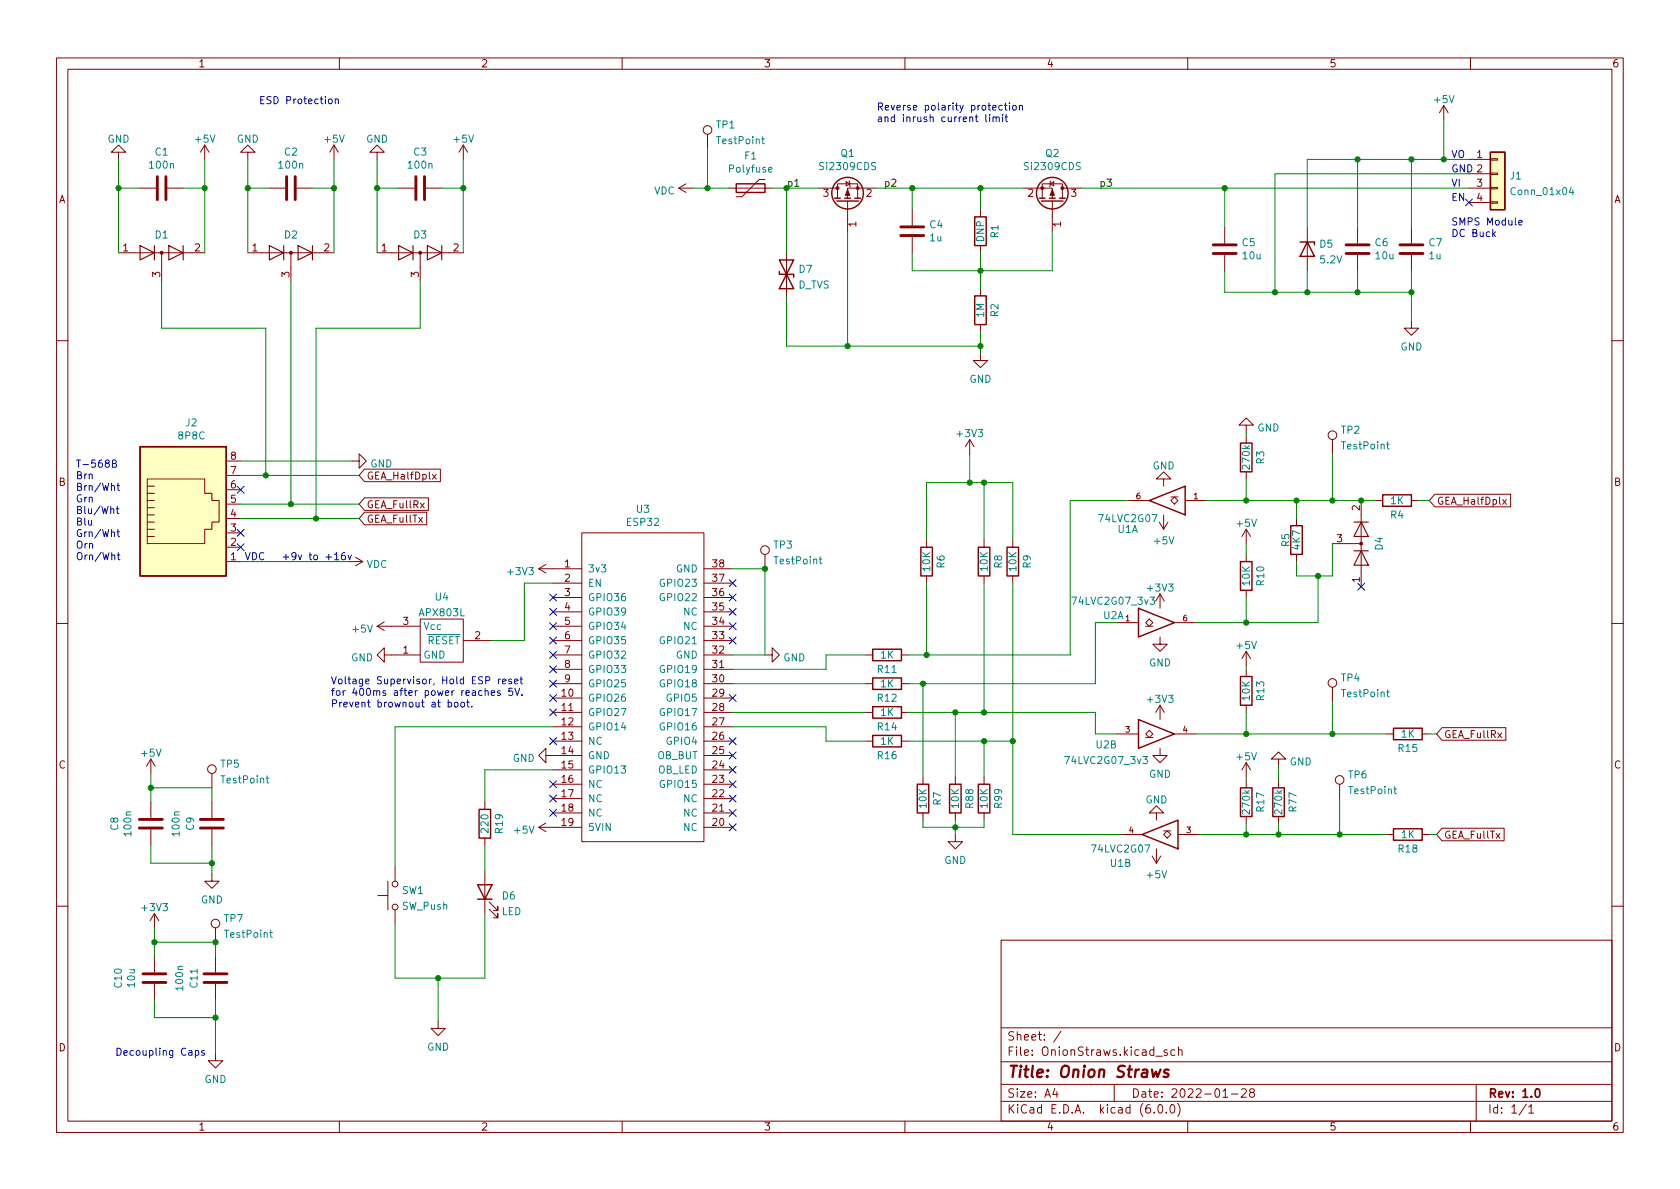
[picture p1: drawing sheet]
<svg xmlns="http://www.w3.org/2000/svg" width="297mm" height="210mm" viewBox="0 0 297 210" stroke-linecap="round" stroke-linejoin="round" font-family="sans-serif">
<g fill="none" stroke="#840000" stroke-width=".18">
<path d="M10 10.2h277v190.1h-277zM12 12.2h273v186.1h-273zM60 10.2v2M110 10.2v2M160 10.2v2M210 10.2v2M255.3 18.7l-.8 1.2M255.3 18.7v2.5M255.3 18.7l.7 1.2M260 10.2v2M21 26.9h1.2l-1.2-1.3-1.3 1.3h1.3v1.3M24.8 33.3h2.8"/>
<path d="M29.6 33.3h2.8M36.2 25.6l-.8 1.3M36.2 25.6v2.6M36.2 25.6l.8 1.3M43.8 26.9h1.3l-1.3-1.3-1.3 1.3h1.3v1.3M47.6 33.3h2.8M52.5 33.3h2.7M59.1 25.6l-.8 1.3M59.1 25.6v2.6M59.1 25.6l.7 1.3M66.7 26.9h1.2l-1.2-1.3-1.3 1.3h1.3v1.3M70.5 33.3h2.8"/>
<path d="M75.3 33.3h2.8M81.9 25.6l-.7 1.3M81.9 25.6v2.6M81.9 25.6l.8 1.3M120 33.3h2.6M120 33.3l1.3 .7M121.3 32.5l-1.3 .8M125.1 23.7v2.6M128.9 33.3h7.6M135.3 31.7h-1.1l-3 3.1h-1M144.8 33.3h3.3M148.1 35v-2.5h3.5v2.5"/>
<path d="M149.6 32.1l.6 .4-.6 .4zM149.9 35.6v5.3M150.1 32l.1 .1v.8l.2 .1M154.9 33.3h-5v1.7M161.3 37.1v2.8M173.4 37.1v1.2M181 33.3h5.1v1.7M184.3 35v-2.5h3.5v2.5M185.7 32.5l.6-.4v.8zM185.8 32l-.1 .1v.8l-.2 .1M186.1 35.6v5.3M187.8 33.3h3.3"/>
<path d="M259.7 33.3h3.8M259.7 28.2h3.8M259.7 30.7h3.8M259.7 35.8h3.8M263.5 35.7h1.3v.2h-1.3zM263.5 33.1h1.3v.3h-1.3zM263.5 30.6h1.3v.3h-1.3zM263.5 28.1h1.3v.2h-1.3zM21 44.7h15.2M28.6 44.7v5.1M43.8 44.7h15.3M51.4 44.7v5.1"/>
<path d="M66.7 44.7h15.2M74.3 44.7v5.1M139.1 44.7v7.6M161.3 41.9v2.8M173.4 43.4v1.3M173.4 51v1.3M173.4 57.4v1.3M216.5 40.3v2.7M216.5 45.1v2.8M231.1 40.3v7.6M240 40.3v2.7M240 45.1v2.8"/>
<path d="M249.6 56.8v1.2h1.2l-1.2 1.3-1.3-1.3h1.3M249.6 40.3v2.7M249.6 45.1v2.8M10 60.2h2M171.4 77.7l-.7 1.3M171.4 77.7v2.6M171.4 77.7l.8 1.3M173.4 62.5v1.2h1.2l-1.2 1.3-1.3-1.3h1.3M220.3 75.2h1.3l-1.3-1.3-1.2 1.3h1.2v1.2M220.3 77.1v1.3M235.6 77.7v2.6M285 60.2h2"/>
<path d="M26 94.9h1.3M26 93.6h1.3M26 92.3h1.3M26 91.1h1.3M26 89.8h1.3M26 88.5h1.3M26 84.7h10.2v2.5h1.3v1.3h1.2v3.8h-1.2v1.3h-1.3v2.5h-10.2zM26 87.2h1.3M26 86h1.3M40 99.3h2.5M40 96.8h2.5M40 94.2h2.5"/>
<path d="M40 91.7h2.5M40 89.1h2.5M40 86.6h2.5M40 84.1h2.5M40 81.5h2.5M61.6 99.3h2.5M62.2 81.5h1.3v-1.2l1.3 1.2-1.3 1.3v-1.3M62.9 98.5l1.2 .8M64.1 99.3l-1.2 .8M64.5 90.6h10.9v2.2h-10.9l-1-1.1zM64.5 83h13.4v2.2h-13.4l-1-1.1zM64.5 88h11.2v2.3h-11.2l-1-1.2z"/>
<path d="M76.5 83.9l.6 .8M77.1 83.9l-.6 .8M96.5 99.8l-1.3 .8M102.9 94.2h21.6v54.6h-21.6zM135.3 98v2.6M163.8 95.5v1.3M174 95.5v1.3M179.1 95.5v1.3M199.4 88.5h3.8M205 92.3l.7 1.3M205.7 84.7h1.3l-1.3-1.3-1.2 1.3h1.2v1.3M205.7 91.1v2.5"/>
<path d="M206.5 92.3l-.8 1.3M207 88.5l.6-.6 .7 .6-.7 .6zM207 87.9h1.3M209.5 88.5h3.9M220.3 83.4v1.3M220.3 93.6v2.5M220.3 98v1.3M220.3 93.6l-.7 1.3M220.3 93.6l.8 1.3M229.2 91.7v1.3M229.2 98v1.3M235.6 96.1h5.1"/>
<path d="M240.7 88.5v15.3M243.2 88.5h1.3M249.6 88.5h1.2M253.7 87.4h13.4v2.2h-13.4l-1-1.1zM265.7 88.3l.7 .9M266.4 88.3l-.7 .9M10 110.2h2M66.7 110.7h7.6M66.7 110.7l1.2 .8M67.9 115.8v-1.3l-1.2 1.3 1.2 1.3v-1.3h6.4M67.9 110l-1.2 .7M74.3 109.5h7.6v7.6h-7.6z"/>
<path d="M81.9 113.3h5.1M95.2 100.6h7.7M95.2 100.6l1.3 .7M97.8 110.7h5.1M97.8 115.8h5.1M97.8 103.1h5.1M97.8 105.7h5.1M97.8 118.4h5.1M97.8 113.3h5.1M97.8 108.2h5.1M124.5 110.7h5M124.5 115.8h5"/>
<path d="M124.5 100.6h5M124.5 103.1h5M124.5 105.7h5M124.5 118.4h5M124.5 113.3h5M124.5 108.2h5M135.3 115.8h1.2v-1.3l1.3 1.3-1.3 1.3v-1.3M153 115.8h1.3M159.4 115.8h1.3M163.8 101.8v1.3M174 101.8v1.3M179.1 101.8v1.3"/>
<path d="M197.5 110.1h3.8M202.6 110.1l.6-.6 .6 .6-.6 .6zM202.6 110.7h1.2M205.1 112.6v1.3h1.3l-1.3 1.3-1.3-1.3h1.3M205.1 105l-.8 1.3M205.1 105v2.6M205.1 105l.8 1.3M207.6 110.1h3.9M220.3 115.2l-.7 1.3M220.3 104.4v1.3M220.3 115.2v2.5M220.3 118.4v1.2"/>
<path d="M220.3 115.2l.8 1.3M285 110.2h2M26.7 134.2l-.8 1.3M26.7 134.2v2.6M26.7 134.2l.7 1.3M37.5 136.8v2.5M96.5 133.6v-1.3l-1.3 1.3 1.3 1.3v-1.3h6.4M97.8 126h5.1M97.8 131.1h5.1M97.8 120.9h5.1M97.8 123.4h5.1M97.8 128.5h5.1"/>
<path d="M97.8 136.1h5.1M97.8 138.7h5.1M124.5 126h5M124.5 131.1h5M124.5 120.9h5M124.5 123.4h5M124.5 128.5h5M124.5 133.6h5M124.5 136.1h5M124.5 138.7h5M153 126h1.3M153 131.1h1.3"/>
<path d="M153 120.9h1.3M159.4 126h1.3M159.4 131.1h1.3M159.4 120.9h1.3M163.2 137.4v1.3M168.9 137.4v1.3M174 137.4v1.3M197.5 129.8h3.8M202.6 129.8l.6-.6 .6 .6-.6 .6zM202.6 130.4h1.2M205.1 132.3v1.3h1.3l-1.3 1.3-1.3-1.3h1.3M205.1 124.7v2.5"/>
<path d="M205.1 124.7l-.8 1.3M205.1 124.7l.8 1.3M207.6 129.8h3.9M220.3 124.7v1.3M220.3 134.9v2.5M220.3 138v1.3M220.3 134.9l-.7 1.2M220.3 134.9l.8 1.2M226.1 134.2h1.2l-1.2-1.2-1.3 1.2h1.3v1.3M226.1 138v1.3M235.6 121.5v2.6M236.9 138.7v2.5"/>
<path d="M245.1 129.8h1.3M251.5 129.8h1.2M255 128.7h11.2v2.2h-11.2l-1-1.1zM26.7 141.9v2.7M26.7 146.7v2.8M37.5 154.6v1.2h1.2l-1.2 1.3-1.3-1.3h1.3M37.5 141.9v2.7M37.5 146.7v2.8M66.8 158.4h1.8M68.6 155.8v5.1M69.8 153.3v2.5M85.7 141.9v1.2"/>
<path d="M85.7 148.2v1.3M85.7 153.9v7.6M86.5 159.5l1.5 1.5v-.7v.7h-.8M95.2 146.3h7.7M95.2 146.3l1.3 .8M96.5 145.5l-1.3 .8M97.8 141.2h5.1M97.8 143.8h5.1M124.5 141.2h5M124.5 143.8h5M124.5 146.3h5M163.2 143.8v1.2"/>
<path d="M168.9 147.6v1.2h1.3l-1.3 1.3-1.3-1.3h1.3M168.9 143.8v1.2M174 143.8v1.2M198.1 147.6h3.8M203.7 151.4l.8 1.2M204.5 143.8h1.2l-1.2-1.3-1.3 1.3h1.3v1.2M204.5 150.1v2.5M205.2 151.4l-.7 1.2M205.7 147.6l.7-.7 .6 .7-.6 .6zM205.7 146.9h1.3M208.3 147.6h3.8M220.3 144.4v1.3"/>
<path d="M226.1 144.4v1.3M245.1 147.6h1.3M251.5 147.6h1.2M255 146.5h10.9v2.2h-10.9l-1-1.1zM10 160.2h2M27.3 161.5l-.8 1.3M27.3 161.5v2.6M27.3 169.2v2.8M27.3 174v2.8M27.3 161.5l.8 1.3M38.1 164.1v2.5M38.1 169.2v2.8"/>
<path d="M38.1 174v2.8M69.8 160.9v2.5M86.5 160.8l1.5 1.5v-.8v.8h-.8M177 166.3h108v32h-108zM285 160.2h2M38.1 186.3v1.3h1.3l-1.3 1.2-1.3-1.2h1.3M60 198.3v2M77.5 180.6v1.3h1.2l-1.2 1.2-1.3-1.2h1.3M110 198.3v2M160 198.3v2M177 194.8h108M177 191.8h108"/>
<path d="M177 187.8h108M177 181.8h108M186.5 192.5l-.4 1h1M186.9 193v1M187.6 182.4l-1.3 1.9M197 191.8v3M204.1 196.7v.1M204.4 186.8h1.1M204.9 195.4l.2-.1a.81 .81 0 0 1 .6 .7 .81 .81 0 0 1-.3 .8h-.2a.81 .81 0 0 1-.6-.6 .81 .81 0 0 1 .3-.8zM206.2 196.7v.1M206.4 185.7l-.4-.1-.2 .2 .1 .3 .5 .1v.4h-.6M207.1 195.4l.1-.1a.81 .81 0 0 1 .6 .7 .81 .81 0 0 1-.3 .8h-.1a.81 .81 0 0 1-.6-.6 .81 .81 0 0 1 .3-.8z"/>
<path d="M207.7 185.7l-.4-.1-.3 .3v.4l.1 .3h.6M208.2 195.1a1.72 1.72 0 0 1 0 2.3M208.4 185.8l.2-.2 .3 .1 .1 .9M208.4 185.1v1.5M210 198.3v2M216.2 194h.9M217.7 193.5h1.2M219.5 192.7l.6-.2 .2 .2 .1 .3-1 1h1M221.2 193.2l-.3-.3 .1-.2 .2-.2 .4 .1 .2 .2-.1 .2-.6 .2-.2 .3 .1 .4 .2 .1h.4l.2-.3-.1-.4-.2-.1M260 198.3v2M261 191.8v6.5M269.9 195.3l-1.3 1.9"/>
<path d="M270.3 195.8l.4-.5v1.5M270.3 196.8h.9"/>
<circle cx="125.1" cy="23" r=".76"/>
<circle cx="235.6" cy="77" r=".76"/>
<circle cx="135.3" cy="97.3" r=".76"/>
<circle cx="37.5" cy="136" r=".76"/>
<circle cx="235.6" cy="120.8" r=".76"/>
<circle cx="236.9" cy="137.9" r=".76"/>
<circle cx="69.9" cy="156.3" r=".51"/>
<circle cx="38.1" cy="163.3" r=".76"/>
<circle cx="69.9" cy="160.4" r=".51"/>
</g>
<path d="M271.6 192.6l.2-.1a.82 .82 0 0 1 .6 .7 .82 .82 0 0 1-.3 .8h-.2a.81 .81 0 0 1-.6-.6 .81 .81 0 0 1 .3-.8z" fill="none" stroke="#840000" stroke-width=".3"/>
<path d="M203.7 189.1l.2 1.4 .5-1 .3 1 .5-1.4M206.6 189.2a.49 .49 0 0 0-.8 .3l.1 .2 .5 .1 .2 .3-.1 .3-.2 .1-.6-.1" fill="none" stroke="#840000" stroke-width=".4"/>
<g fill="none" stroke="#840000" stroke-width=".25">
<path d="M130.2 32.5h5.1v1.5h-5.1zM147.6 35h1M148 35.6h3.8M149.4 35h1M151.1 35h1M172.3 38.3h2.1v5.1h-2.1zM183.8 35h1M184.1 35.6h3.9M185.5 35h1.1M187.3 35h1M263.5 26.9h2.6v10.2h-2.6zM137.8 48v.5h2.5v.5"/>
<path d="M137.8 46h2.5l-2.5 5h2.5zM172.3 52.3h2.1v5.1h-2.1zM229.9 42.8h2.5v.5M231.1 42.8l1.3 2.5h-2.5zM24.8 79h15.2v22.8h-15.2zM219.3 78.4h2.1v5h-2.1zM162.8 96.8h2v5h-2zM173 96.8h2v5h-2zM178.1 96.8h2v5h-2zM203.2 88.5l6.3-2.5v5.1zM219.3 99.3h2.1v5.1h-2.1zM228.2 93h2.1v5h-2.1z"/>
<path d="M244.5 87.5h5.1v2h-5.1zM154.3 114.8h5.1v2h-5.1zM154.3 119.9h5.1v2h-5.1zM201.3 107.6l6.3 2.5-6.3 2.5zM219.3 119.6h2.1v5.1h-2.1zM154.3 125h5.1v2h-5.1zM154.3 130h5.1v2.1h-5.1zM162.2 138.7h2v5.1h-2zM167.9 138.7h2v5.1h-2zM173 138.7h2v5.1h-2zM201.3 127.2l6.3 2.6-6.3 2.5zM219.3 139.3h2.1v5.1h-2.1z"/>
<path d="M225 139.3h2.1v5.1h-2.1zM246.4 128.8h5.1v2h-5.1zM84.5 156.5h2.5l-1.3 2.5zM84.5 159h2.5M84.7 143.1h2v5.1h-2zM201.9 147.6l6.4-2.6v5.1zM246.4 146.6h5.1v2h-5.1z"/>
<circle cx="149.9" cy="34.2" r="2.79"/>
<circle cx="186.1" cy="34.2" r="2.79"/>
</g>
<g fill="#840000" stroke="#840000" stroke-width=".18">
<path d="M149.9 33.5l.3 1h-.7z"/>
<path d="M186.1 33.5l.3 1h-.7z"/>
<circle cx="151.6" cy="33.3" r=".25"/>
<circle cx="148.1" cy="33.3" r=".25"/>
<circle cx="184.3" cy="33.3" r=".25"/>
<circle cx="187.8" cy="33.3" r=".25"/>
<circle cx="240.7" cy="96.1" r=".25"/>
<circle cx="51.4" cy="44.7" r=".25"/>
<circle cx="74.3" cy="44.7" r=".25"/>
<circle cx="28.6" cy="44.7" r=".25"/>
</g>
<g fill="none" stroke="#008484" stroke-width=".18">
<path d="M134.7 24.6h.5M134.9 24.2v1l.3 .2M135.9 30l.6-.1-.1-.2-.3-.1-.2 .2 .1 .6h.4M277.8 33.1l-.3 .9h.8M278.1 33.6v.8M245.2 78.6h.4M245.3 78.1v1.1l.3 .2M144.8 98.9h.5M145 98.4v1.1l.3 .2M203.4 105.6h.7l-.4 .5 .4 .1v.5l-.2 .2-.5-.2M47 137.6h.5M47.2 137.2v1.1l.3 .2"/>
<path d="M202.1 133.8h.8l-.5 .5 .4 .1v.5l-.2 .1-.5-.1M245.2 122.4h.4M245.3 121.9v1.1l.3 .2M246.4 139.5h.5M246.6 139.1v1.1l.3 .2M47.7 164.9h.5M47.9 164.5v1.1l.3 .2"/>
</g>
<g fill="#ffffc2" stroke="#ffffc2" stroke-width=".18">
<path d="M24.8 79h15.2v22.8h-15.2z"/>
<path d="M263.5 26.9h2.6v10.2h-2.6z"/>
</g>
<g fill="none" stroke="#840000" stroke-width=".2">
<path d="M24.8 43.4l2.5 1.3-2.5 1.3zM27.3 43.4v2.6M29.8 43.4l2.6 1.3-2.6 1.3zM32.4 43.4v2.6M47.6 43.4l2.6 1.3-2.6 1.3zM50.2 43.4v2.6M52.7 43.4l2.5 1.3-2.5 1.3zM55.2 43.4v2.6M70.5 43.4l2.5 1.3-2.5 1.3zM73 43.4v2.6M75.6 43.4l2.5 1.3-2.5 1.3zM78.1 43.4v2.6"/>
<path d="M239.4 97.4h2.5M239.4 92.3h2.5M240.7 97.4l1.2 2.5h-2.5zM240.7 92.3l1.2 2.6h-2.5z"/>
</g>
<g fill="none" stroke="#840000" stroke-width=".51">
<path d="M27.8 31.2v4.1M29.3 31.2v4.1M50.7 31.2v4.1M52.2 31.2v4.1M73.5 31.2v4.1M75.1 31.2v4.1M159.3 41.7h4M159.3 40.1h4M214.5 44.8h4.1M214.5 43.3h4.1M238 44.8h4.1M238 43.3h4.1"/>
<path d="M247.5 44.8h4.1M247.5 43.3h4.1M24.6 144.9h4.1M24.6 146.4h4.1M35.4 144.9h4.1M35.4 146.4h4.1M25.3 173.7h4M25.3 172.2h4M36.1 173.7h4M36.1 172.2h4"/>
</g>
<g fill="none" stroke="#0000c2" stroke-width=".18">
<path d="M58.2 17.6l.3-.1 .2 .2v.4l-.2 .2h-.3l-.1-.2zM59.3 17.6l.2-.1 .3 .1v.7M59.3 17.5v.8M177.2 18.7l-.4-.1-.2 .3 .1 .5h.5M177.6 18.6h.5M177.8 18.2v1.1l.3 .2M178.5 18.2v.1M178.5 18.6v.9M179.1 18.7l.3-.1 .3 .3v.3l-.3 .3-.3-.1-.1-.2zM180.2 18.7l.2-.1 .3 .1 .1 .8M180.2 18.6v.9M174.3 20.2v1.1l.2 .2"/>
<path d="M175 20.7v.8M175.6 20.8l.2-.1h.3v.8M175.6 20.7v.8M176.1 20.9l.2-.2h.3l.1 .8M177.3 20.2v.2M177.3 20.7v.8M177.7 20.7h.5M177.9 20.2v1.1l.3 .2M268.5 39.4l.6-.2v-.2l-.4-.1-.2 .2 .1 .6h.5M264.1 41.4l.3 .4M264.4 41l-.5 .5M19.6 90.1l.2-.1h.3v.8"/>
<path d="M19.9 82l.5-.1 .1-.2v-.2l-.6-.1v1.2h.5l.1-.1 .1-.3-.3-.2M20.5 90h.5M20.7 85.9h.5M20.7 94.1h.5M20.7 89.5v1.1l.3 .2M20.7 98.1h.5M20.8 85.4v1.1l.4 .2M20.8 93.6v1.1l.4 .2M20.9 97.7v1.1l.3 .2M57.6 98.5h1M59.2 98.1l.3-.4v1.3M59.2 99h.7"/>
<path d="M61 97.7l-.4 .1a.86 .86 0 0 0 0 1.2l.4-.1 .1-.5-.2-.2h-.3l-.2 .2M61.5 98.1l.3 .9 .3-.9M92.1 119.7v1.1l.3 .1M79.2 124.2h.4l.2 .2-.1 .6h-.5M79.2 123.8v1.2M80.4 124.2h.4l.2 .2v.4l-.2 .2h-.4l-.1-.2zM81.6 124.2h.3l.2 .2v.4l-.2 .2h-.3l-.1-.2zM82.5 124.2h.5M82.7 123.8v1l.3 .2M83.4 124.9v.1M85.8 122.3l.2-.2 .3 .1v.8M86.9 122.6l.6-.2-.1-.2-.4-.1-.1 .2v.6h.5"/>
<path d="M88.1 120.1v.8M88.4 122.2l-.3-.1-.2 .2 .1 .2 .4 .1v.3h-.5M88.5 120.1l-.4 .2M88.9 120.5l.6-.1-.1-.3h-.4l-.1 .2v.6h.5M90.4 120.1h-.3l-.2 .2 .1 .1 .4 .2v.3h-.5M90.6 121.7h-.6l-.1 .6 .2-.1 .4 .1 .2 .1-.1 .5-.2 .1-.5-.1M91 120.5l.6-.1-.1-.3h-.3l-.2 .2v.6h.5M91 121.7l.5 1.3 .4-1.3M91.9 120.1h.5M92.3 122.9v.1M34.5 185.8h.4l.3 .2-.2 .6h-.5M34.5 185.8v1.2"/>
<path d="M36.1 185.8h-.3l-.2 .2 .1 .1 .4 .2v.3h-.5"/>
</g>
<g fill="none" stroke="#008400" stroke-width=".18">
<path d="M21 33.3h3.8M21 28.2v16.5M32.4 33.3h3.8M36.2 28.2v16.5M43.8 33.3h3.8M43.8 28.2v16.5M55.2 33.3h3.9M59.1 28.2v16.5M66.7 33.3h3.8M66.7 28.2v16.5M78.1 33.3h3.8M81.9 28.2v16.5"/>
<path d="M122.6 33.3h6.3M125.1 26.3v7M136.5 33.3h8.3M139.1 33.3v11.4M154.9 33.3h26.1M161.3 33.3v3.8M173.4 33.3v3.8M191.1 33.3h68.6M216.5 33.3v7M240 28.2v12.1M249.6 28.2v12.1M255.3 21.2v7"/>
<path d="M259.7 28.2h-28.6v12.1M259.7 30.7h-34.3v21M28.6 49.8v8.2h18.4v26.1M51.4 49.8v39.3M74.3 49.8v8.2h-18.4v33.7M139.1 52.3v8.9h34.3M149.9 40.9v20.3M173.4 44.7v6.3M173.4 58.7v3.8M186.1 40.9v7h-24.8v-3.2M216.5 47.9v3.8h33.1M231.1 47.9v3.8"/>
<path d="M240 47.9v3.8M249.6 47.9v8.9M220.3 76.4v.7M42.5 91.7h21M42.5 99.3h19.1M42.5 81.5h19.7M42.5 84.1h21M42.5 89.1h21M163.8 95.5v-10.2h15.3v10.2M171.4 80.3v5M174 85.3v10.2M199.4 88.5h-10.2v27.3h-28.5"/>
<path d="M213.4 88.5h29.8M220.3 84.7v3.8M220.3 96.1v1.9M229.2 88.5v3.2M235.6 80.3v8.2M235.6 96.1v5.7h-6.4v-2.5M250.8 88.5h1.9M97.8 103.1h-5.1v10.2h-5.7M129.5 100.6h5.8v15.2h-5.8M153 115.8h-7v2.6h-16.5M163.8 103.1v12.7M174 103.1v22.9"/>
<path d="M179.1 103.1v44.5h19M197.5 110.1h-3.8v10.8h-33M220.3 105.7v4.4M220.3 117.7v.7M233 101.8v8.3h-21.5M26.7 139.3h10.8v2.6M26.7 136.8v5.1M97.8 128.5h-28v24.8M97.8 136.1h-12.1v5.8M129.5 128.5h16.5v2.6h7M129.5 120.9h23.5M129.5 126h23.5"/>
<path d="M160.7 126h33v3.8h3.8M160.7 131.1h18.4M163.2 120.9v16.5M168.9 126v11.4M174 131.1v6.3M211.5 129.8h33.6M220.3 126v3.8M220.3 137.4v.6M226.1 135.5v2.5M235.6 124.1v5.7M252.7 129.8h1.3M26.7 149.5v3.1h10.8"/>
<path d="M37.5 149.5v5.1M85.7 149.5v4.4M163.2 145v1.3h10.8v-1.3M168.9 145v2.6M212.1 147.6h33M220.3 145.7v1.9M226.1 145.7v1.9M236.9 141.2v6.4M252.7 147.6h1.3M27.3 164.1v5.1M27.3 176.8v3.2h10.8M27.3 166.6h10.8v2.6"/>
<path d="M38.1 176.8v9.5M77.5 173v7.6M85.7 161.5v11.5h-15.9v-9.6"/>
</g>
<g fill="none" stroke="#000084" stroke-width=".18">
<path d="M259.1 35.2l1.2 1.2M260.3 35.2l-1.2 1.2M41.9 93.6l1.3 1.2M41.9 96.2l1.3 1.2M41.9 86l1.3 1.2M43.2 93.6l-1.3 1.2M43.2 96.2l-1.3 1.2M43.2 86l-1.3 1.2M97.2 112.7l1.2 1.2M97.2 115.2l1.2 1.2M97.2 117.7l1.2 1.3M97.2 105l1.2 1.3"/>
<path d="M97.2 107.6l1.2 1.2M97.2 110.1l1.2 1.2M98.4 112.7l-1.2 1.2M98.4 115.2l-1.2 1.2M98.4 117.7l-1.2 1.3M98.4 105l-1.2 1.3M98.4 107.6l-1.2 1.2M98.4 110.1l-1.2 1.2M128.9 105l1.2 1.3M128.9 107.6l1.2 1.2M128.9 110.1l1.2 1.2M128.9 112.7l1.2 1.2"/>
<path d="M128.9 102.5l1.2 1.2M130.1 105l-1.2 1.3M130.1 107.6l-1.2 1.2M130.1 110.1l-1.2 1.2M130.1 112.7l-1.2 1.2M130.1 102.5l-1.2 1.2M240.1 103.1l1.2 1.3M241.3 103.1l-1.2 1.3M97.2 138.1l1.2 1.2M97.2 130.4l1.2 1.3M97.2 125.4l1.2 1.2M97.2 122.8l1.2 1.2"/>
<path d="M97.2 120.3l1.2 1.2M98.4 138.1l-1.2 1.2M98.4 130.4l-1.2 1.3M98.4 125.4l-1.2 1.2M98.4 122.8l-1.2 1.2M98.4 120.3l-1.2 1.2M128.9 133l1.2 1.2M128.9 130.4l1.2 1.3M128.9 122.8l1.2 1.2M128.9 138.1l1.2 1.2M128.9 135.5l1.2 1.2M130.1 133l-1.2 1.2"/>
<path d="M130.1 130.4l-1.2 1.3M130.1 122.8l-1.2 1.2M130.1 138.1l-1.2 1.2M130.1 135.5l-1.2 1.2M97.2 140.6l1.2 1.2M97.2 143.1l1.2 1.3M98.4 140.6l-1.2 1.2M98.4 143.1l-1.2 1.3M128.9 140.6l1.2 1.2M128.9 145.7l1.2 1.2M128.9 143.1l1.2 1.3M130.1 140.6l-1.2 1.2"/>
<path d="M130.1 145.7l-1.2 1.2M130.1 143.1l-1.2 1.3"/>
</g>
<g fill="#008400" stroke="#008400" stroke-width=".18">
<circle cx="171.4" cy="85.3" r=".46"/>
<circle cx="173.4" cy="61.2" r=".46"/>
<circle cx="174" cy="85.3" r=".46"/>
<circle cx="168.9" cy="126" r=".46"/>
<circle cx="163.8" cy="115.8" r=".46"/>
<circle cx="163.2" cy="120.9" r=".46"/>
<circle cx="174" cy="126" r=".46"/>
<circle cx="174" cy="131.1" r=".46"/>
<circle cx="220.3" cy="110.1" r=".46"/>
<circle cx="235.6" cy="88.5" r=".46"/>
<circle cx="240.7" cy="88.5" r=".46"/>
<circle cx="233" cy="101.8" r=".46"/>
<circle cx="220.3" cy="88.5" r=".46"/>
<circle cx="229.2" cy="88.5" r=".46"/>
<circle cx="220.3" cy="129.8" r=".46"/>
<circle cx="179.1" cy="131.1" r=".46"/>
<circle cx="168.9" cy="146.3" r=".46"/>
<circle cx="235.6" cy="129.8" r=".46"/>
<circle cx="236.9" cy="147.6" r=".46"/>
<circle cx="220.3" cy="147.6" r=".46"/>
<circle cx="226.1" cy="147.6" r=".46"/>
<circle cx="240" cy="28.2" r=".46"/>
<circle cx="255.3" cy="28.2" r=".46"/>
<circle cx="249.6" cy="28.2" r=".46"/>
<circle cx="249.6" cy="51.7" r=".46"/>
<circle cx="240" cy="51.7" r=".46"/>
<circle cx="231.1" cy="51.7" r=".46"/>
<circle cx="225.4" cy="51.7" r=".46"/>
<circle cx="173.4" cy="47.9" r=".46"/>
<circle cx="216.5" cy="33.3" r=".46"/>
<circle cx="161.3" cy="33.3" r=".46"/>
<circle cx="125.1" cy="33.3" r=".46"/>
<circle cx="173.4" cy="33.3" r=".46"/>
<circle cx="81.9" cy="33.3" r=".46"/>
<circle cx="47" cy="84.1" r=".46"/>
<circle cx="149.9" cy="61.2" r=".46"/>
<circle cx="135.3" cy="100.6" r=".46"/>
<circle cx="59.1" cy="33.3" r=".46"/>
<circle cx="55.9" cy="91.7" r=".46"/>
<circle cx="66.7" cy="33.3" r=".46"/>
<circle cx="43.8" cy="33.3" r=".46"/>
<circle cx="77.5" cy="173" r=".46"/>
<circle cx="21" cy="33.3" r=".46"/>
<circle cx="36.2" cy="33.3" r=".46"/>
<circle cx="51.4" cy="89.1" r=".46"/>
<circle cx="37.5" cy="152.6" r=".46"/>
<circle cx="38.1" cy="166.6" r=".46"/>
<circle cx="38.1" cy="180" r=".46"/>
<circle cx="27.3" cy="166.6" r=".46"/>
<circle cx="26.7" cy="139.3" r=".46"/>
</g>
<text font-size="2.8" fill="#840000" x="178" y="190.6">Title: Onion Straws</text>
<g font-size="2.1" fill="#840000">
<text x="178" y="184">Sheet: /</text>
<text x="178" y="186.7">File: OnionStraws.kicad_sch</text>
<text x="178" y="196.9">KiCad E.D.A. kicad (6.0.0)</text>
<text x="178" y="194.1">Size: A4</text>
<text x="200" y="194.1">Date: 2022-01-28</text>
<text x="263" y="194.1">Rev: 1.0</text>
<text x="263" y="196.9">Id: 1/1</text>
</g>
<g font-size="1.8" fill="#840000">
<text x="35" y="11.9">1</text>
<text x="85" y="11.9">2</text>
<text x="135" y="11.9">3</text>
<text x="185" y="11.9">4</text>
<text x="235" y="11.9">5</text>
<text x="285" y="11.9">6</text>
<text x="261.1" y="27.9">1</text>
<text x="10.3" y="35.9">A</text>
<text x="145.6" y="34.8">3</text>
<text x="153.2" y="34.8">2</text>
<text x="181.8" y="34.8">2</text>
<text x="189.4" y="34.8">3</text>
<text x="261.1" y="33">3</text>
<text x="261.1" y="35.6">4</text>
<text x="285.3" y="35.9">A</text>
<text x="151.4" y="40.1" transform="rotate(-90 151.4 40.1)">1</text>
<text x="187.6" y="40.1" transform="rotate(-90 187.6 40.1)">1</text>
<text x="21.7" y="44.4">1</text>
<text x="34.4" y="44.4">2</text>
<text x="44.6" y="44.4">1</text>
<text x="57.3" y="44.4">2</text>
<text x="67.5" y="44.4">1</text>
<text x="80.2" y="44.4">2</text>
<text x="28.3" y="49" transform="rotate(-90 28.3 49)">3</text>
<text x="51.2" y="49" transform="rotate(-90 51.2 49)">3</text>
<text x="74" y="49" transform="rotate(-90 74 49)">3</text>
<text x="40.8" y="83.8">7</text>
<text x="40.8" y="81.3">8</text>
<text x="10.3" y="85.9">B</text>
<text x="40.8" y="88.9">5</text>
<text x="40.8" y="86.4">6</text>
<text x="64.8" y="84.8">GEA_HalfDplx</text>
<text x="64.8" y="89.9">GEA_FullRx</text>
<text x="254" y="89.2">GEA_HalfDplx</text>
<text x="285.3" y="85.9">B</text>
<text x="40.8" y="94">3</text>
<text x="40.8" y="91.4">4</text>
<text x="64.8" y="92.4">GEA_FullTx</text>
<text x="236.4" y="95.9">3</text>
<text x="240.4" y="90.3" transform="rotate(-90 240.4 90.3)">2</text>
<text x="40.8" y="99.1">1</text>
<text x="40.8" y="96.5">2</text>
<text x="99.8" y="100.3">1</text>
<text x="126" y="100.3">38</text>
<text x="99.8" y="102.9">2</text>
<text x="99.8" y="105.4">3</text>
<text x="99.8" y="107.9">4</text>
<text x="126" y="107.9">35</text>
<text x="126" y="105.4">36</text>
<text x="126" y="102.9">37</text>
<text x="240.4" y="103" transform="rotate(-90 240.4 103)">1</text>
<text x="71.3" y="110.5">3</text>
<text x="84" y="113">2</text>
<text x="99.8" y="110.5">5</text>
<text x="99.8" y="113">6</text>
<text x="126" y="113">33</text>
<text x="126" y="110.5">34</text>
<text x="71.3" y="115.6">1</text>
<text x="99.8" y="115.6">7</text>
<text x="99.8" y="118.1">8</text>
<text x="126" y="118.1">31</text>
<text x="126" y="115.6">32</text>
<text x="99.3" y="123.2">10</text>
<text x="99.3" y="125.7">11</text>
<text x="99.8" y="120.6">9</text>
<text x="126" y="125.7">28</text>
<text x="126" y="123.2">29</text>
<text x="126" y="120.6">30</text>
<text x="99.3" y="128.3">12</text>
<text x="99.3" y="130.8">13</text>
<text x="126" y="130.8">26</text>
<text x="126" y="128.3">27</text>
<text x="255.3" y="130.5">GEA_FullRx</text>
<text x="10.3" y="135.9">C</text>
<text x="99.3" y="133.3">14</text>
<text x="99.3" y="135.9">15</text>
<text x="126" y="135.9">24</text>
<text x="126" y="133.3">25</text>
<text x="285.3" y="135.9">C</text>
<text x="99.3" y="138.4">16</text>
<text x="99.3" y="141">17</text>
<text x="99.3" y="143.5">18</text>
<text x="126" y="143.5">21</text>
<text x="126" y="141">22</text>
<text x="126" y="138.4">23</text>
<text x="99.3" y="146">19</text>
<text x="126" y="146">20</text>
<text x="255.3" y="148.3">GEA_FullTx</text>
<text x="10.3" y="185.9">D</text>
<text x="285.3" y="185.9">D</text>
<text x="35" y="199.9">1</text>
<text x="85" y="199.9">2</text>
<text x="135" y="199.9">3</text>
<text x="185" y="199.9">4</text>
<text x="235" y="199.9">5</text>
<text x="285" y="199.9">6</text>
</g>
<g font-size="1.8" fill="#0000c2">
<text x="45.7" y="18.4">ESD Protection</text>
<text x="154.9" y="19.5">Reverse polarity protection</text>
<text x="154.9" y="21.6">and inrush current limit</text>
<text x="256.5" y="27.9">VO</text>
<text x="256.5" y="35.5">EN</text>
<text x="256.5" y="33">VI</text>
<text x="256.5" y="30.5">GND 2</text>
<text x="256.5" y="39.9">SMPS Module</text>
<text x="256.5" y="41.9">DC Buck</text>
<text x="13.3" y="82.7">T-568B</text>
<text x="13.3" y="84.7">Brn</text>
<text x="13.3" y="86.8">Brn/Wht</text>
<text x="13.3" y="88.8">Grn</text>
<text x="13.3" y="90.9">Blu/Wht</text>
<text x="13.3" y="92.9">Blu</text>
<text x="13.3" y="95">Grn/Wht</text>
<text x="13.3" y="97">Orn</text>
<text x="13.3" y="99">Orn/Wht</text>
<text x="43.2" y="99">VDC</text>
<text x="48.4" y="99">+9v to +16v</text>
<text x="58.4" y="121">Voltage Supervisor, Hold ESP reset</text>
<text x="58.4" y="123">for 400ms after power reaches 5V.</text>
<text x="58.4" y="125.1">Prevent brownout at boot.</text>
<text x="20.3" y="186.7">Decoupling Caps</text>
</g>
<g font-size="1.8" fill="#008484">
<text x="126.7" y="22.7">TP1</text>
<text x="253.7" y="18.2">+5V</text>
<text x="19" y="25.2">GND</text>
<text x="26.6" y="29.8">100n</text>
<text x="27.4" y="27.5">C1</text>
<text x="34.6" y="25.2">+5V</text>
<text x="41.8" y="25.2">GND</text>
<text x="49.4" y="29.8">100n</text>
<text x="50.3" y="27.5">C2</text>
<text x="57.5" y="25.2">+5V</text>
<text x="64.7" y="25.2">GND</text>
<text x="72.3" y="29.8">100n</text>
<text x="73.2" y="27.5">C3</text>
<text x="80.3" y="25.2">+5V</text>
<text x="126.9" y="25.5">TestPoint</text>
<text x="131.7" y="28.2">F1</text>
<text x="148.7" y="27.8">Q1</text>
<text x="184.9" y="27.8">Q2</text>
<text x="115.6" y="34.4">VDC</text>
<text x="129" y="30.5">Polyfuse</text>
<text x="145.2" y="30.1">Si2309CDS</text>
<text x="181.4" y="30.1">Si2309CDS</text>
<text x="267" y="31.7">J1</text>
<text x="267.5" y="34.5">Conn_01x04</text>
<text x="164.4" y="40.4">C4</text>
<text x="27.4" y="42.2">D1</text>
<text x="50.3" y="42.2">D2</text>
<text x="73.2" y="42.2">D3</text>
<text x="164.4" y="42.7">1u</text>
<text x="174" y="42.8" transform="rotate(-90 174 42.8)">DNP</text>
<text x="176.5" y="42" transform="rotate(-90 176.5 42)">R1</text>
<text x="219.6" y="43.5">C5</text>
<text x="219.8" y="45.8">10u</text>
<text x="233.4" y="43.8">D5</text>
<text x="233.5" y="46.6">5.2V</text>
<text x="243.1" y="43.5">C6</text>
<text x="243.3" y="45.8">10u</text>
<text x="252.7" y="43.5">C7</text>
<text x="252.7" y="45.8">1u</text>
<text x="141.1" y="51">D_TVS</text>
<text x="141.3" y="48.2">D7</text>
<text x="174" y="56.1" transform="rotate(-90 174 56.1)">1M</text>
<text x="176.5" y="56" transform="rotate(-90 176.5 56)">R2</text>
<text x="247.6" y="62">GND</text>
<text x="171.4" y="67.7">GND</text>
<text x="31.6" y="77.7">8P8C</text>
<text x="32.8" y="75.4">J2</text>
<text x="169.4" y="77.3">+3V3</text>
<text x="222.3" y="76.3">GND</text>
<text x="237.2" y="76.7">TP2</text>
<text x="65.5" y="82.6">GND</text>
<text x="203.8" y="83">GND</text>
<text x="221" y="82.9" transform="rotate(-90 221 82.9)">270k</text>
<text x="223.5" y="82" transform="rotate(-90 223.5 82)">R3</text>
<text x="237.4" y="79.5">TestPoint</text>
<text x="245.9" y="89.1">1K</text>
<text x="110.9" y="93">ESP32</text>
<text x="112.5" y="90.7">U3</text>
<text x="194.5" y="92.3">74LVC2G07</text>
<text x="197.6" y="94.2">U1A</text>
<text x="218.7" y="93.2">+5V</text>
<text x="245.9" y="91.7">R4</text>
<text x="64.8" y="100.4">VDC</text>
<text x="89.9" y="101.7">+3V3</text>
<text x="103.9" y="101.2">3v3</text>
<text x="119.5" y="101.2">GND</text>
<text x="136.8" y="97">TP3</text>
<text x="137.1" y="99.8">TestPoint</text>
<text x="164.5" y="100.9" transform="rotate(-90 164.5 100.9)">10K</text>
<text x="167" y="100.4" transform="rotate(-90 167 100.4)">R6</text>
<text x="174.6" y="100.9" transform="rotate(-90 174.6 100.9)">10K</text>
<text x="177.2" y="100.4" transform="rotate(-90 177.2 100.4)">R8</text>
<text x="179.7" y="100.9" transform="rotate(-90 179.7 100.9)">10K</text>
<text x="182.2" y="100.4" transform="rotate(-90 182.2 100.4)">R9</text>
<text x="204.1" y="96.3">+5V</text>
<text x="228" y="96.6" transform="rotate(-90 228 96.6)">R5</text>
<text x="229.9" y="97.1" transform="rotate(-90 229.9 97.1)">4K7</text>
<text x="244.5" y="97.3" transform="rotate(-90 244.5 97.3)">D4</text>
<text x="77" y="106.2">U4</text>
<text x="103.9" y="103.8">EN</text>
<text x="103.9" y="106.3">GPIO36</text>
<text x="117.1" y="106.3">GPIO22</text>
<text x="117.1" y="103.8">GPIO23</text>
<text x="190" y="106.9">74LVC2G07_3v3</text>
<text x="203" y="104.6">+3V3</text>
<text x="221" y="103.5" transform="rotate(-90 221 103.5)">10K</text>
<text x="223.5" y="103.5" transform="rotate(-90 223.5 103.5)">R10</text>
<text x="62.4" y="111.9">+5V</text>
<text x="74.1" y="113.9">~{RESET}</text>
<text x="74.3" y="109">APX803L</text>
<text x="74.8" y="111.4">Vcc</text>
<text x="103.9" y="108.8">GPIO39</text>
<text x="103.9" y="111.4">GPIO34</text>
<text x="103.9" y="113.9">GPIO35</text>
<text x="117.1" y="113.9">GPIO21</text>
<text x="120.9" y="111.4">NC</text>
<text x="120.9" y="108.8">NC</text>
<text x="195.1" y="109.5">U2A</text>
<text x="62.1" y="116.9">GND</text>
<text x="74.8" y="116.5">GND</text>
<text x="103.9" y="116.5">GPIO32</text>
<text x="103.9" y="119">GPIO33</text>
<text x="117.1" y="119">GPIO19</text>
<text x="119.5" y="116.5">GND</text>
<text x="138.5" y="116.9">GND</text>
<text x="155.2" y="119">R11</text>
<text x="155.7" y="116.5">1K</text>
<text x="203.1" y="117.8">GND</text>
<text x="218.7" y="114.8">+5V</text>
<text x="103.9" y="124.1">GPIO26</text>
<text x="103.9" y="121.5">GPIO25</text>
<text x="117.1" y="121.5">GPIO18</text>
<text x="118" y="124.1">GPIO5</text>
<text x="155.2" y="124.1">R12</text>
<text x="155.7" y="121.5">1K</text>
<text x="203" y="124.3">+3V3</text>
<text x="221" y="123.8" transform="rotate(-90 221 123.8)">10K</text>
<text x="223.5" y="123.8" transform="rotate(-90 223.5 123.8)">R13</text>
<text x="237.2" y="120.5">TP4</text>
<text x="237.4" y="123.3">TestPoint</text>
<text x="103.9" y="126.6">GPIO27</text>
<text x="103.9" y="129.2">GPIO14</text>
<text x="103.9" y="131.7">NC</text>
<text x="117.1" y="129.2">GPIO16</text>
<text x="117.1" y="126.6">GPIO17</text>
<text x="118" y="131.7">GPIO4</text>
<text x="155.2" y="129.2">R14</text>
<text x="155.7" y="126.6">1K</text>
<text x="155.7" y="131.7">1K</text>
<text x="247.8" y="130.4">1K</text>
<text x="25.1" y="133.8">+5V</text>
<text x="39" y="135.7">TP5</text>
<text x="90.6" y="134.7">GND</text>
<text x="103.9" y="134.2">GND</text>
<text x="103.9" y="136.8">GPIO13</text>
<text x="116.2" y="134.2">OB_BUT</text>
<text x="116.3" y="136.8">OB_LED</text>
<text x="155.2" y="134.2">R16</text>
<text x="188.7" y="135.1">74LVC2G07_3v3</text>
<text x="193.8" y="132.3">U2B</text>
<text x="203.1" y="137.5">GND</text>
<text x="218.7" y="134.4">+5V</text>
<text x="228" y="135.3">GND</text>
<text x="238.4" y="137.6">TP6</text>
<text x="247.3" y="133">R15</text>
<text x="39.3" y="138.5">TestPoint</text>
<text x="103.9" y="139.3">NC</text>
<text x="103.9" y="141.9">NC</text>
<text x="117.1" y="139.3">GPIO15</text>
<text x="120.9" y="141.9">NC</text>
<text x="163.8" y="142.8" transform="rotate(-90 163.8 142.8)">10K</text>
<text x="166.4" y="142.3" transform="rotate(-90 166.4 142.3)">R7</text>
<text x="169.5" y="142.8" transform="rotate(-90 169.5 142.8)">10K</text>
<text x="172.1" y="142.8" transform="rotate(-90 172.1 142.8)">R88</text>
<text x="174.6" y="142.8" transform="rotate(-90 174.6 142.8)">10K</text>
<text x="177.2" y="142.8" transform="rotate(-90 177.2 142.8)">R99</text>
<text x="202.5" y="142.1">GND</text>
<text x="221" y="143.8" transform="rotate(-90 221 143.8)">270k</text>
<text x="223.5" y="143.5" transform="rotate(-90 223.5 143.5)">R17</text>
<text x="226.7" y="143.8" transform="rotate(-90 226.7 143.8)">270k</text>
<text x="229.2" y="143.5" transform="rotate(-90 229.2 143.5)">R77</text>
<text x="238.7" y="140.4">TestPoint</text>
<text x="20.9" y="146.8" transform="rotate(-90 20.9 146.8)">C8</text>
<text x="23.2" y="147.7" transform="rotate(-90 23.2 147.7)">100n</text>
<text x="31.7" y="147.7" transform="rotate(-90 31.7 147.7)">100n</text>
<text x="34.3" y="146.8" transform="rotate(-90 34.3 146.8)">C9</text>
<text x="86.4" y="147.1" transform="rotate(-90 86.4 147.1)">220</text>
<text x="88.9" y="147.3" transform="rotate(-90 88.9 147.3)">R19</text>
<text x="91" y="147.4">+5V</text>
<text x="103.9" y="144.4">NC</text>
<text x="103.9" y="146.9">5VIN</text>
<text x="120.9" y="146.9">NC</text>
<text x="120.9" y="144.4">NC</text>
<text x="247.8" y="148.2">1K</text>
<text x="166.9" y="152.8">GND</text>
<text x="193.2" y="150.7">74LVC2G07</text>
<text x="196.4" y="153.3">U1B</text>
<text x="202.9" y="155.3">+5V</text>
<text x="247.3" y="150.7">R18</text>
<text x="25.2" y="161.1">+3V3</text>
<text x="35.5" y="159.8">GND</text>
<text x="71.1" y="158.1">SW1</text>
<text x="71.1" y="160.9">SW_Push</text>
<text x="88.7" y="161.8">LED</text>
<text x="88.8" y="159">D6</text>
<text x="39.7" y="163">TP7</text>
<text x="39.9" y="165.8">TestPoint</text>
<text x="21.5" y="174.6" transform="rotate(-90 21.5 174.6)">C10</text>
<text x="23.9" y="174.5" transform="rotate(-90 23.9 174.5)">10u</text>
<text x="32.4" y="175" transform="rotate(-90 32.4 175)">100n</text>
<text x="34.9" y="174.6" transform="rotate(-90 34.9 174.6)">C11</text>
<text x="75.5" y="185.8">GND</text>
<text x="36.1" y="191.5">GND</text>
</g>
<text font-size="1.8" fill="#008400" x="139.1" y="33">p1</text>
<g font-size="1.8">
<text x="156.2" y="33">p2</text>
<text x="194.3" y="33">p3</text>
</g>
<g font-size="1.4" fill="#840000">
<text x="200.9" y="88.3">6</text>
<text x="211.1" y="88.3">1</text>
<text x="199" y="109.8">1</text>
<text x="209.2" y="109.8">6</text>
<text x="199" y="129.5">3</text>
<text x="209.2" y="129.5">4</text>
<text x="199.6" y="147.3">4</text>
<text x="209.8" y="147.3">3</text>
</g>
</svg>
